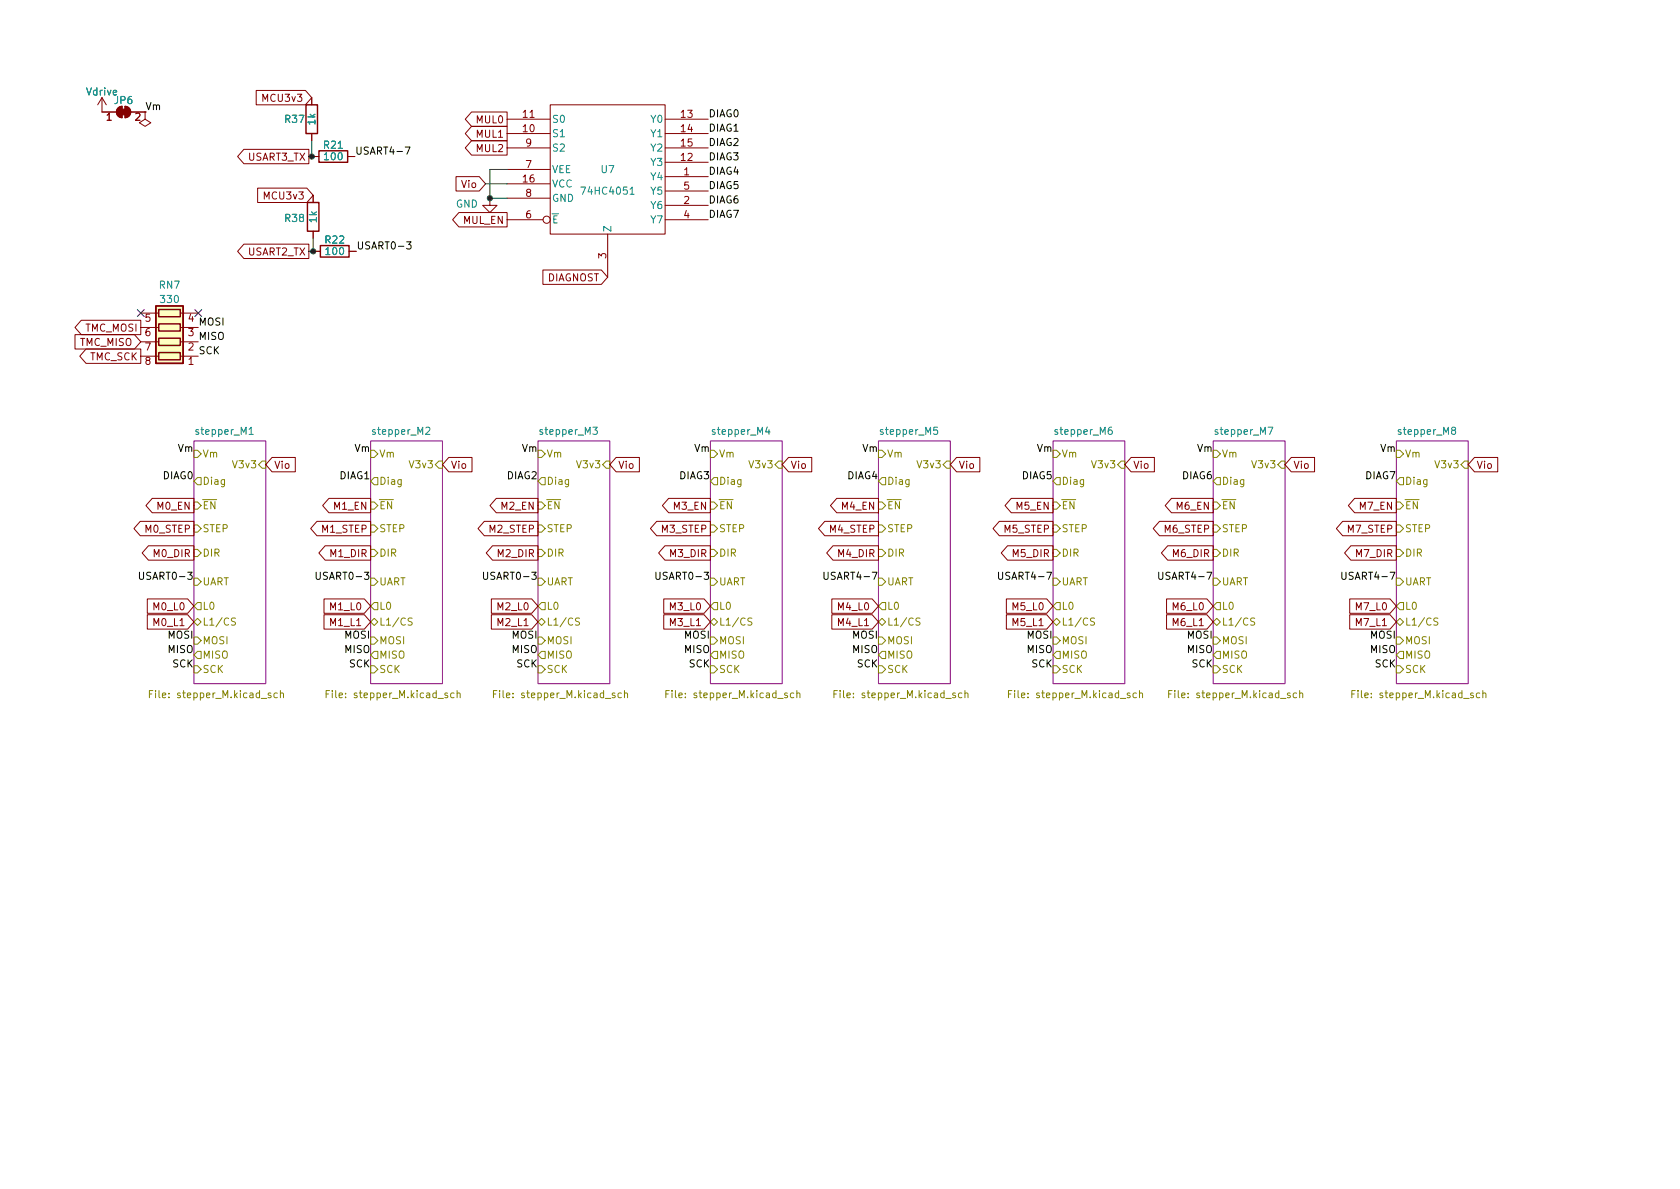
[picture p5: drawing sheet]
<svg xmlns="http://www.w3.org/2000/svg" width="297mm" height="210mm" viewBox="0 0 297 210" stroke-linecap="round" stroke-linejoin="round" font-family="sans-serif">
<g fill="#fff" stroke="#fff" stroke-width=".18">
<path d="M214.5 78h12.7v42.9h-12.7z"/>
<path d="M125.6 78h12.7v42.9h-12.7z"/>
<path d="M155.3 78h12.7v42.9h-12.7z"/>
<path d="M34.3 78h12.7v42.9h-12.7z"/>
<path d="M246.9 78h12.7v42.9h-12.7z"/>
<path d="M186.2 78h12.7v42.9h-12.7z"/>
<path d="M65.5 78h12.7v42.9h-12.7z"/>
<path d="M95.1 78h12.7v42.9h-12.7z"/>
</g>
<path d="M34.3 78h12.7v42.9h-12.7zM65.5 78h12.7v42.9h-12.7zM95.1 78h12.7v42.9h-12.7zM125.6 78h12.7v42.9h-12.7zM155.3 78h12.7v42.9h-12.7zM186.2 78h12.7v42.9h-12.7zM214.5 78h12.7v42.9h-12.7zM246.9 78h12.7v42.9h-12.7z" fill="none" stroke="#840084" stroke-width=".18"/>
<g fill="none" stroke="#848400" stroke-width=".18">
<path d="M34.3 79.6h.6l.7 .7-.7 .6h-.6zM65.5 79.6h.7l.6 .7-.6 .6h-.7zM95.1 79.6h.7l.6 .7-.6 .6h-.7zM125.6 79.6h.6l.7 .7-.7 .6h-.6zM155.3 79.6h.7l.6 .7-.6 .6h-.7zM186.2 79.6h.6l.7 .7-.7 .6h-.6zM214.5 79.6h.6l.7 .7-.7 .6h-.6zM246.9 79.6h.6l.7 .7-.7 .6h-.6zM34.3 88.8h.6l.7 .6-.7 .6h-.6zM34.3 92.8h.6l.7 .7-.7 .6h-.6zM34.3 97.1h.6l.7 .7-.7 .6h-.6zM34.9 84.4h.7v1.3h-.7l-.6-.6z"/>
<path d="M46.4 81.5h.6v1.3h-.6l-.7-.6zM65.5 88.8h.7l.6 .6-.6 .6h-.7zM65.5 92.8h.7l.6 .7-.6 .6h-.7zM65.5 97.1h.7l.6 .7-.6 .6h-.7zM66.2 84.4h.6v1.3h-.6l-.7-.6zM77.6 81.5h.6v1.3h-.6l-.6-.6zM95.1 88.8h.7l.6 .6-.6 .6h-.7zM95.1 92.8h.7l.6 .7-.6 .6h-.7zM95.1 97.1h.7l.6 .7-.6 .6h-.7zM95.8 84.4h.6v1.3h-.6l-.7-.6zM107.2 81.5h.6v1.3h-.6l-.6-.6zM125.6 88.8h.6l.7 .6-.7 .6h-.6z"/>
<path d="M125.6 92.8h.6l.7 .7-.7 .6h-.6zM125.6 97.1h.6l.7 .7-.7 .6h-.6zM126.2 84.4h.7v1.3h-.7l-.6-.6zM137.7 81.5h.6v1.3h-.6l-.7-.6zM155.3 88.8h.7l.6 .6-.6 .6h-.7zM155.3 92.8h.7l.6 .7-.6 .6h-.7zM155.3 97.1h.7l.6 .7-.6 .6h-.7zM156 84.4h.6v1.3h-.6l-.7-.6zM167.4 81.5h.6v1.3h-.6l-.6-.6zM186.2 88.8h.6l.7 .6-.7 .6h-.6zM186.2 92.8h.6l.7 .7-.7 .6h-.6zM186.2 97.1h.6l.7 .7-.7 .6h-.6z"/>
<path d="M186.8 84.4h.7v1.3h-.7l-.6-.6zM198.2 81.5h.7v1.3h-.7l-.6-.6zM214.5 88.8h.6l.7 .6-.7 .6h-.6zM214.5 92.8h.6l.7 .7-.7 .6h-.6zM214.5 97.1h.6l.7 .7-.7 .6h-.6zM215.1 84.4h.7v1.3h-.7l-.6-.6zM226.6 81.5h.6v1.3h-.6l-.7-.6zM246.9 88.8h.6l.7 .6-.7 .6h-.6zM246.9 92.8h.6l.7 .7-.7 .6h-.6zM246.9 97.1h.6l.7 .7-.7 .6h-.6zM247.5 84.4h.7v1.3h-.7l-.6-.6zM259 81.5h.6v1.3h-.6l-.7-.6z"/>
<path d="M34.3 112.6h.6l.7 .7-.7 .6h-.6zM34.3 115.8l.6-.6h.7v1.3h-.7zM34.3 117.7h.6l.7 .7-.7 .6h-.6zM34.3 110l.6-.7 .7 .7-.7 .6zM34.3 102.2h.6l.7 .7-.7 .6h-.6zM34.9 106.5h.7v1.3h-.7l-.6-.6zM41.6 109.3h-.5l-.1 .1v.4l.5 .2 .1 .3-.2 .3-.5-.1M65.5 112.6h.7l.6 .7-.6 .6h-.7zM65.5 117.7h.7l.6 .7-.6 .6h-.7zM65.5 110l.7-.7 .6 .7-.6 .6zM65.5 102.2h.7l.6 .7-.6 .6h-.7zM66.2 115.2h.6v1.3h-.6l-.7-.7z"/>
<path d="M66.2 106.5h.6v1.3h-.6l-.7-.6zM72.9 109.3h-.5l-.2 .1v.4l.6 .2 .1 .3-.3 .3-.5-.1M95.1 112.6h.7l.6 .7-.6 .6h-.7zM95.1 117.7h.7l.6 .7-.6 .6h-.7zM95.1 110l.7-.7 .6 .7-.6 .6zM95.1 102.2h.7l.6 .7-.6 .6h-.7zM95.8 115.2h.6v1.3h-.6l-.7-.7zM95.8 106.5h.6v1.3h-.6l-.7-.6zM102.5 109.3h-.5l-.2 .1v.4l.5 .2 .2 .3-.3 .3-.5-.1M125.6 112.6h.6l.7 .7-.7 .6h-.6zM125.6 117.7h.6l.7 .7-.7 .6h-.6zM125.6 110l.6-.7 .7 .7-.7 .6z"/>
<path d="M125.6 102.2h.6l.7 .7-.7 .6h-.6zM126.2 115.2h.7v1.3h-.7l-.6-.7zM126.2 106.5h.7v1.3h-.7l-.6-.6zM132.9 109.3h-.4l-.2 .1v.4l.5 .2 .1 .3-.2 .3-.5-.1M155.3 112.6h.7l.6 .7-.6 .6h-.7zM155.3 117.7h.7l.6 .7-.6 .6h-.7zM155.3 110l.7-.7 .6 .7-.6 .6zM155.3 102.2h.7l.6 .7-.6 .6h-.7zM156 115.2h.6v1.3h-.6l-.7-.7zM156 106.5h.6v1.3h-.6l-.7-.6zM162.7 109.3h-.5l-.2 .1v.4l.5 .2 .2 .3-.3 .3-.5-.1M186.2 112.6h.6l.7 .7-.7 .6h-.6z"/>
<path d="M186.2 117.7h.6l.7 .7-.7 .6h-.6zM186.2 110l.6-.7 .7 .7-.7 .6zM186.2 102.2h.6l.7 .7-.7 .6h-.6zM186.8 115.2h.7v1.3h-.7l-.6-.7zM186.8 106.5h.7v1.3h-.7l-.6-.6zM193.5 109.3h-.5l-.1 .1v.4l.5 .2 .1 .3-.2 .3-.5-.1M214.5 112.6h.6l.7 .7-.7 .6h-.6zM214.5 117.7h.6l.7 .7-.7 .6h-.6zM214.5 110l.6-.7 .7 .7-.7 .6zM214.5 102.2h.6l.7 .7-.7 .6h-.6zM215.1 115.2h.7v1.3h-.7l-.6-.7zM215.1 106.5h.7v1.3h-.7l-.6-.6z"/>
<path d="M221.8 109.3h-.4l-.2 .1v.4l.5 .2 .1 .3-.2 .3-.5-.1M246.9 112.6h.6l.7 .7-.7 .6h-.6zM246.9 117.7h.6l.7 .7-.7 .6h-.6zM246.9 110l.6-.7 .7 .7-.7 .6zM246.9 102.2h.6l.7 .7-.7 .6h-.6zM247.5 115.2h.7v1.3h-.7l-.6-.7zM247.5 106.5h.7v1.3h-.7l-.6-.6zM254.2 109.3h-.5l-.1 .1v.4l.5 .2 .1 .3-.2 .3-.5-.1M26.4 122.7h.4M27 122.1h-.6v1.3M49 122.6l-.3-.1-.3 .3 .2 .5h.4M49.6 122.7l.2-.2 .3 .1v.8"/>
<path d="M49.6 122.1v1.3M57.7 122.7h.4M58.3 122.1h-.6v1.3M80.3 122.6l-.4-.1-.2 .3 .1 .5h.5M80.8 122.7l.2-.2 .3 .1 .1 .8M80.8 122.1v1.3M87.2 122.7h.5M87.9 122.1h-.7v1.3M109.9 122.6l-.4-.1-.2 .3 .1 .5h.5M110.4 122.7l.2-.2 .3 .1 .1 .8M110.4 122.1v1.3M117.7 122.7h.5"/>
<path d="M118.3 122.1h-.6v1.3M140.3 122.6l-.3-.1-.3 .3 .2 .5h.4M140.9 122.7l.2-.2 .3 .1v.8M140.9 122.1v1.3M147.4 122.7h.5M148.1 122.1h-.7v1.3M170.1 122.6l-.4-.1-.2 .3 .1 .5h.5M170.6 122.7l.2-.2 .3 .1 .1 .8M170.6 122.1v1.3M178.3 122.7h.4M178.9 122.1h-.6v1.3M200.9 122.6l-.3-.1-.3 .3 .1 .5h.5"/>
<path d="M201.5 122.7l.2-.2 .3 .1v.8M201.5 122.1v1.3M206.6 122.7h.5M207.2 122.1h-.6v1.3M229.2 122.6l-.3-.1-.3 .3 .2 .5h.4M229.8 122.7l.2-.2 .3 .1v.8M229.8 122.1v1.3M239 122.7h.4M239.6 122.1h-.6v1.3M261.6 122.6l-.3-.1-.3 .3 .2 .5h.4M262.2 122.7l.2-.2 .3 .1v.8M262.2 122.1v1.3"/>
</g>
<path d="M111.4 34.4h.7M44 75.9l.4-.4v1.3M44 76.8h.8M75.3 75.7l.5-.2 .2 .4-.8 .9h.8M104.8 75.5h.8l-.4 .5 .3 .1v.6l-.1 .1-.6-.1M135.7 75.5l-.3 .9h.7M165.7 75.5h-.6v.6l.2-.1 .4 .1 .1 .2-.1 .4-.1 .1-.5-.1M196.5 75.5l-.3 .1a.85 .85 0 0 0 0 1.2l.4-.1 .1-.4-.3-.3h-.2l-.3 .3M224.2 75.5h.8l-.5 1.3M256.9 76.1l-.3-.3 .1-.1 .2-.2 .3 .1 .1 .4-.5 .1-.2 .2v.3l.3 .2h.3l.2-.2-.1-.4-.2-.1" fill="none" stroke="#008484" stroke-width=".18"/>
<g fill="none" stroke="#840000" stroke-width=".18">
<path d="M18 17.3l-.7 1.2M18 17.3v2.5h2.6M18 17.3l.8 1.2M20.9 19.1l.7-.3v2a1.02 1.02 0 0 1-.9-.6 1.02 1.02 0 0 1 .2-1.1zM22.1 18.8a1.02 1.02 0 0 1 1 1 1.02 1.02 0 0 1-1 1zM23.1 19.8h2.6v1.3l1 .6-1 .6-1.1-.6 1.1-.6M45.3 16h8.7l1.1 1.3-1.1 1.2h-8.7zM55.1 17.3v1.2M83.4 19.8h6.3v2.5h-6.3l-1.1-1.2zM97.3 18.5h20.3v22.9h-20.3zM43.1 26.4h11.5v2.6h-11.5l-1.1-1.3zM45.6 33.3h8.7l1.1 1.2-1.1 1.3h-8.7z"/>
<path d="M55.1 27.7h1.3M55.1 23.6v1.3M55.4 34.5v1.3M61.5 27.7h1.2M80.6 31.2h4.1l1.2 1.3-1.2 1.3h-4.1zM81.1 37.6h8.6v2.5h-8.6l-1.1-1.2zM83.4 24.9h6.3v2.5h-6.3l-1.1-1.2zM83.4 22.3h6.3v2.6h-6.3l-1.1-1.3zM86.6 35v1.3h1.3l-1.3 1.3-1.3-1.3h1.3M89.7 23.6h7.6M89.7 21.1h7.6M89.7 26.2h7.6"/>
<path d="M89.7 32.5h7.6M89.7 38.9h6.3M89.7 30h7.6M89.7 35h7.6M117.6 31.2h7.6M117.6 23.6h7.6M117.6 21.1h7.6M117.6 28.7h7.6M117.6 26.2h7.6M117.6 36.3h7.6M117.6 38.9h7.6M117.6 33.8h7.6"/>
<path d="M13.3 59.2h10.5l1.1 1.2-1.1 1.3h-10.5zM14.4 56.6h10.5v2.6h-10.5l-1.1-1.3zM24.9 57.9h3.2M24.9 55.4h3.2M31.9 57.9h3.2M31.9 55.4h3.2M43.1 43.2h11.5v2.5h-11.5l-1.1-1.3zM55.4 40.9v1.3M55.4 44.4h1.2M61.7 44.4h1.3M96 47.7h10.3l1.1 1.3-1.1 1.3h-10.3zM107.4 41.4v7.6"/>
<path d="M15.2 61.7h9.7v2.6h-9.7l-1.1-1.3zM24.9 63h3.2M24.9 60.4h3.2M31.9 63h3.2M31.9 60.4h3.2M24.8 92.2h9.5v2.5h-9.5l-1.1-1.2zM26.2 96.5h8.1v2.6h-8.1l-1.1-1.3zM26.9 88.1h7.4v2.6h-7.4l-1.1-1.3zM48.1 80.9h4.1v2.5h-4.1l-1.1-1.2zM56 92.2h9.5v2.5h-9.5l-1.1-1.2zM57.5 96.5h8v2.6h-8l-1.1-1.3zM58.2 88.1h7.3v2.6h-7.3l-1.2-1.3z"/>
<path d="M79.3 80.9h4.2v2.5h-4.2l-1.1-1.2zM85.6 92.2h9.5v2.5h-9.5l-1.1-1.2zM87.1 96.5h8v2.6h-8l-1.1-1.3zM87.7 88.1h7.4v2.6h-7.4l-1.1-1.3zM108.9 80.9h4.1v2.5h-4.1l-1.1-1.2zM116.1 92.2h9.5v2.5h-9.5l-1.1-1.2zM117.6 96.5h8v2.6h-8l-1.2-1.3zM118.2 88.1h7.4v2.6h-7.4l-1.1-1.3zM139.4 80.9h4.1v2.5h-4.1l-1.1-1.2zM145.8 92.2h9.5v2.5h-9.5l-1.1-1.2zM147.3 96.5h8v2.6h-8l-1.1-1.3zM147.9 88.1h7.4v2.6h-7.4l-1.1-1.3z"/>
<path d="M169.1 80.9h4.1v2.5h-4.1l-1.1-1.2zM176.7 92.2h9.5v2.5h-9.5l-1.1-1.2zM178.1 96.5h8.1v2.6h-8.1l-1.1-1.3zM178.8 88.1h7.4v2.6h-7.4l-1.1-1.3zM200 80.9h4.1v2.5h-4.1l-1.1-1.2zM205 92.2h9.5v2.5h-9.5l-1.1-1.2zM206.5 96.5h8v2.6h-8l-1.2-1.3zM207.1 88.1h7.4v2.6h-7.4l-1.1-1.3zM228.3 80.9h4.1v2.5h-4.1l-1.1-1.2zM237.4 92.2h9.5v2.5h-9.5l-1.1-1.2zM238.8 96.5h8.1v2.6h-8.1l-1.1-1.3zM239.5 88.1h7.4v2.6h-7.4l-1.1-1.3z"/>
<path d="M260.7 80.9h4.1v2.5h-4.1l-1.1-1.2zM26 105.9h7.2l1.1 1.3-1.1 1.3h-7.2zM26 108.7h7.2l1.1 1.3-1.1 1.2h-7.2zM57.3 105.9h7.1l1.1 1.3-1.1 1.3h-7.1zM57.3 108.7h7.1l1.1 1.3-1.1 1.2h-7.1zM86.9 108.7h7.1l1.1 1.3-1.1 1.2h-7.1zM86.9 105.9h7.1l1.1 1.3-1.1 1.3h-7.1zM117.4 108.7h7.1l1.1 1.3-1.1 1.2h-7.1zM117.4 105.9h7.1l1.1 1.3-1.1 1.3h-7.1zM147.1 108.7h7.1l1.1 1.3-1.1 1.2h-7.1zM147.1 105.9h7.1l1.1 1.3-1.1 1.3h-7.1zM177.9 105.9h7.2l1.1 1.3-1.1 1.3h-7.2z"/>
<path d="M177.9 108.7h7.2l1.1 1.3-1.1 1.2h-7.2zM206.3 108.7h7.1l1.1 1.3-1.1 1.2h-7.1zM206.3 105.9h7.1l1.1 1.3-1.1 1.3h-7.1zM238.6 105.9h7.2l1.1 1.3-1.1 1.3h-7.2zM238.6 108.7h7.2l1.1 1.3-1.1 1.2h-7.2z"/>
<circle cx="96.6" cy="38.9" r=".63"/>
</g>
<path d="M54.1 18.5h2v5.1h-2zM54.4 35.8h2v5.1h-2zM56.4 26.7h5.1v2h-5.1zM27.6 54.1h4.8v10.2h-4.8zM28.1 59.8h3.8v1.3h-3.8zM28.1 57.3h3.8v1.2h-3.8zM28.1 54.7h3.8v1.3h-3.8zM56.6 43.4h5.1v2.1h-5.1zM28.1 62.4h3.8v1.2h-3.8z" fill="none" stroke="#840000" stroke-width=".25"/>
<g fill="#840000" stroke="#840000" stroke-width=".18">
<path d="M21.3 19.3h1.1v1h-1.1z"/>
<path d="M20.9 19.1l.7-.3v2a1.02 1.02 0 0 1-.9-.6 1.02 1.02 0 0 1 .2-1.1z"/>
<path d="M22.1 18.8a1.02 1.02 0 0 1 1 1 1.02 1.02 0 0 1-1 1z"/>
</g>
<path d="M27.6 54.1h4.8v10.2h-4.8z" fill="#ffffc2" stroke="#ffffc2" stroke-width=".18"/>
<path d="M71.6 26h.9l-.6 1.3M71.9 42.8h.8l-.4 .4 .3 .2v.5l-.2 .1-.5-.1M24.7 101.2v1l.2 .3h.2l.3-.3v-1M55.9 101.2v1l.2 .3h.3l.2-.3v-1M85.5 101.2v1l.2 .3h.3l.2-.3v-1M116 101.2v1l.2 .3h.3l.2-.3v-1M145.7 101.2v1l.2 .3h.3l.2-.3v-1M176.6 101.2v1l.2 .3h.2l.3-.3v-1M204.9 101.2v1l.2 .3h.3l.2-.3v-1M237.3 101.2v1l.2 .3h.2l.3-.3v-1" fill="none" stroke="#000" stroke-width=".18"/>
<path d="M55.1 24.9v2.8h-.5M85.9 32.5h3.8M89.7 30h-3.1v5h3.1M55.4 42.2v2.2h-.8" fill="none" stroke="#008400" stroke-width=".18"/>
<path d="M24.3 54.8l1.2 1.2M25.5 54.8l-1.2 1.2M34.4 54.8l1.3 1.2M35.7 54.8l-1.3 1.2" fill="none" stroke="#000084" stroke-width=".18"/>
<g fill="#008400" stroke="#008400" stroke-width=".18">
<circle cx="55.1" cy="27.7" r=".46"/>
<circle cx="86.6" cy="35" r=".46"/>
<circle cx="55.4" cy="44.4" r=".46"/>
</g>
<g font-size="1.8" fill="#008484">
<text x="15.3" y="16.9">Vdrive</text>
<text x="20.3" y="18.4">JP6</text>
<text x="50.4" y="21.7">R37</text>
<text x="55.8" y="22.1" transform="rotate(-90 55.8 22.1)">1k</text>
<text x="97.5" y="21.7">S0</text>
<text x="115.2" y="21.7">Y0</text>
<text x="57.3" y="26.3">R21</text>
<text x="57.5" y="28.3">100</text>
<text x="97.5" y="24.3">S1</text>
<text x="97.5" y="26.8">S2</text>
<text x="115.2" y="29.3">Y3</text>
<text x="115.2" y="24.3">Y1</text>
<text x="115.2" y="26.8">Y2</text>
<text x="97.5" y="33.1">VCC</text>
<text x="97.5" y="30.6">VEE</text>
<text x="97.5" y="35.7">GND</text>
<text x="103.2" y="34.4">74HC4051</text>
<text x="106.3" y="30.6">U7</text>
<text x="115.2" y="31.9">Y4</text>
<text x="115.2" y="34.4">Y5</text>
<text x="50.4" y="39.2">R38</text>
<text x="56" y="39.3" transform="rotate(-90 56 39.3)">1k</text>
<text x="80.6" y="36.7">GND</text>
<text x="97.5" y="39.5">~{E}</text>
<text x="108.1" y="41.1" transform="rotate(-90 108.1 41.1)">Z</text>
<text x="115.2" y="37">Y6</text>
<text x="115.2" y="39.5">Y7</text>
<text x="57.6" y="43">R22</text>
<text x="57.7" y="45.1">100</text>
<text x="28.2" y="51">RN7</text>
<text x="28.5" y="53.6">330</text>
<text x="34.8" y="76.9">stepper_M1</text>
<text x="66" y="76.9">stepper_M2</text>
<text x="95.6" y="76.9">stepper_M3</text>
<text x="126.1" y="76.9">stepper_M4</text>
<text x="155.8" y="76.9">stepper_M5</text>
<text x="186.7" y="76.9">stepper_M6</text>
<text x="215" y="76.9">stepper_M7</text>
<text x="247.4" y="76.9">stepper_M8</text>
</g>
<g font-size="1.8" fill="#840000">
<text x="46.7" y="18">MCU3v3</text>
<text x="18.8" y="21.3">1</text>
<text x="23.9" y="21.3">2</text>
<text x="25.7" y="19.5">Vm</text>
<text x="84.4" y="21.8">MUL0</text>
<text x="92.5" y="23.4">10</text>
<text x="92.5" y="20.8">11</text>
<text x="120.4" y="20.8">13</text>
<text x="120.4" y="23.4">14</text>
<text x="43.8" y="28.4">USART3_TX</text>
<text x="84.4" y="26.9">MUL2</text>
<text x="84.4" y="24.3">MUL1</text>
<text x="93" y="29.7">7</text>
<text x="93" y="25.9">9</text>
<text x="120.4" y="28.4">12</text>
<text x="120.4" y="25.9">15</text>
<text x="47" y="35.3">MCU3v3</text>
<text x="81.7" y="33.2">Vio</text>
<text x="92.5" y="32.3">16</text>
<text x="93" y="34.8">8</text>
<text x="120.9" y="31">1</text>
<text x="120.9" y="33.5">5</text>
<text x="81.9" y="39.6">MUL_EN</text>
<text x="93" y="38.6">6</text>
<text x="120.9" y="36.1">2</text>
<text x="120.9" y="38.6">4</text>
<text x="43.8" y="45.2">USART2_TX</text>
<text x="107.2" y="45.7" transform="rotate(-90 107.2 45.7)">3</text>
<text x="96.7" y="49.7">DIAGNOST</text>
<text x="15.1" y="58.6">TMC_MOSI</text>
<text x="25.7" y="56.9">5</text>
<text x="25.7" y="59.4">6</text>
<text x="33.3" y="59.4">3</text>
<text x="33.3" y="56.9">4</text>
<text x="14.1" y="61.2">TMC_MISO</text>
<text x="15.9" y="63.7">TMC_SCK</text>
<text x="25.7" y="62">7</text>
<text x="25.7" y="64.5">8</text>
<text x="33.3" y="64.5">1</text>
<text x="33.3" y="62">2</text>
<text x="48.4" y="82.9">Vio</text>
<text x="79.7" y="82.9">Vio</text>
<text x="109.3" y="82.9">Vio</text>
<text x="139.7" y="82.9">Vio</text>
<text x="169.4" y="82.9">Vio</text>
<text x="200.3" y="82.9">Vio</text>
<text x="228.6" y="82.9">Vio</text>
<text x="261" y="82.9">Vio</text>
<text x="25.8" y="94.2">M0_STEP</text>
<text x="27.9" y="90.1">M0_EN</text>
<text x="57" y="94.2">M1_STEP</text>
<text x="59.2" y="90.1">M1_EN</text>
<text x="86.6" y="94.2">M2_STEP</text>
<text x="88.7" y="90.1">M2_EN</text>
<text x="117.1" y="94.2">M3_STEP</text>
<text x="119.2" y="90.1">M3_EN</text>
<text x="146.8" y="94.2">M4_STEP</text>
<text x="148.9" y="90.1">M4_EN</text>
<text x="177.6" y="94.2">M5_STEP</text>
<text x="179.8" y="90.1">M5_EN</text>
<text x="206" y="94.2">M6_STEP</text>
<text x="208.1" y="90.1">M6_EN</text>
<text x="238.4" y="94.2">M7_STEP</text>
<text x="240.5" y="90.1">M7_EN</text>
<text x="27.3" y="98.5">M0_DIR</text>
<text x="58.6" y="98.5">M1_DIR</text>
<text x="88.2" y="98.5">M2_DIR</text>
<text x="118.6" y="98.5">M3_DIR</text>
<text x="148.4" y="98.5">M4_DIR</text>
<text x="179.2" y="98.5">M5_DIR</text>
<text x="207.5" y="98.5">M6_DIR</text>
<text x="239.9" y="98.5">M7_DIR</text>
<text x="27.4" y="107.9">M0_L0</text>
<text x="58.6" y="107.9">M1_L0</text>
<text x="88.2" y="107.9">M2_L0</text>
<text x="118.7" y="107.9">M3_L0</text>
<text x="148.4" y="107.9">M4_L0</text>
<text x="179.2" y="107.9">M5_L0</text>
<text x="207.6" y="107.9">M6_L0</text>
<text x="240" y="107.9">M7_L0</text>
<text x="27.4" y="110.7">M0_L1</text>
<text x="58.6" y="110.7">M1_L1</text>
<text x="88.2" y="110.7">M2_L1</text>
<text x="118.7" y="110.7">M3_L1</text>
<text x="148.4" y="110.7">M4_L1</text>
<text x="179.2" y="110.7">M5_L1</text>
<text x="207.6" y="110.7">M6_L1</text>
<text x="240" y="110.7">M7_L1</text>
</g>
<g font-size="1.8">
<text x="125.2" y="20.7">DIAG0</text>
<text x="125.2" y="23.3">DIAG1</text>
<text x="62.7" y="27.3">USART4-7</text>
<text x="125.2" y="28.3">DIAG3</text>
<text x="125.2" y="25.8">DIAG2</text>
<text x="125.2" y="36">DIAG6</text>
<text x="125.2" y="33.4">DIAG5</text>
<text x="125.2" y="30.9">DIAG4</text>
<text x="125.2" y="38.5">DIAG7</text>
<text x="63" y="44.1">USART0-3</text>
<text x="35.1" y="57.6">MOSI</text>
<text x="35.1" y="60.1">MISO</text>
<text x="35.1" y="62.6">SCK</text>
<text x="31.5" y="79.9">Vm</text>
<text x="62.8" y="79.9">Vm</text>
<text x="92.4" y="79.9">Vm</text>
<text x="122.9" y="79.9">Vm</text>
<text x="152.6" y="79.9">Vm</text>
<text x="183.4" y="79.9">Vm</text>
<text x="211.8" y="79.9">Vm</text>
<text x="244.1" y="79.9">Vm</text>
<text x="28.9" y="84.7">DIAG0</text>
<text x="60.1" y="84.7">DIAG1</text>
<text x="89.7" y="84.7">DIAG2</text>
<text x="120.2" y="84.7">DIAG3</text>
<text x="149.9" y="84.7">DIAG4</text>
<text x="180.8" y="84.7">DIAG5</text>
<text x="209.1" y="84.7">DIAG6</text>
<text x="241.5" y="84.7">DIAG7</text>
<text x="25.6" y="102.5">USART0-3</text>
<text x="56.9" y="102.5">USART0-3</text>
<text x="86.5" y="102.5">USART0-3</text>
<text x="117" y="102.5">USART0-3</text>
<text x="146.7" y="102.5">USART4-7</text>
<text x="177.5" y="102.5">USART4-7</text>
<text x="205.9" y="102.5">USART4-7</text>
<text x="238.2" y="102.5">USART4-7</text>
<text x="29.8" y="112.9">MOSI</text>
<text x="61" y="112.9">MOSI</text>
<text x="90.6" y="112.9">MOSI</text>
<text x="121.1" y="112.9">MOSI</text>
<text x="150.8" y="112.9">MOSI</text>
<text x="181.7" y="112.9">MOSI</text>
<text x="210" y="112.9">MOSI</text>
<text x="242.4" y="112.9">MOSI</text>
<text x="29.8" y="115.5">MISO</text>
<text x="30.6" y="118">SCK</text>
<text x="61" y="115.5">MISO</text>
<text x="61.8" y="118">SCK</text>
<text x="90.6" y="115.5">MISO</text>
<text x="91.4" y="118">SCK</text>
<text x="121.1" y="115.5">MISO</text>
<text x="121.9" y="118">SCK</text>
<text x="150.8" y="115.5">MISO</text>
<text x="151.6" y="118">SCK</text>
<text x="181.7" y="115.5">MISO</text>
<text x="182.4" y="118">SCK</text>
<text x="210" y="115.5">MISO</text>
<text x="210.8" y="118">SCK</text>
<text x="242.4" y="115.5">MISO</text>
<text x="243.2" y="118">SCK</text>
</g>
<g font-size="1.8" fill="#848400">
<text x="35.8" y="80.9">Vm</text>
<text x="41.4" y="82.8">V3v3</text>
<text x="67" y="80.9">Vm</text>
<text x="72.6" y="82.8">V3v3</text>
<text x="96.6" y="80.9">Vm</text>
<text x="102.2" y="82.8">V3v3</text>
<text x="127.1" y="80.9">Vm</text>
<text x="132.7" y="82.8">V3v3</text>
<text x="156.8" y="80.9">Vm</text>
<text x="162.4" y="82.8">V3v3</text>
<text x="187.6" y="80.9">Vm</text>
<text x="193.3" y="82.8">V3v3</text>
<text x="216" y="80.9">Vm</text>
<text x="221.6" y="82.8">V3v3</text>
<text x="248.3" y="80.9">Vm</text>
<text x="254" y="82.8">V3v3</text>
<text x="35.8" y="85.7">Diag</text>
<text x="67" y="85.7">Diag</text>
<text x="96.6" y="85.7">Diag</text>
<text x="127.1" y="85.7">Diag</text>
<text x="156.8" y="85.7">Diag</text>
<text x="187.6" y="85.7">Diag</text>
<text x="216" y="85.7">Diag</text>
<text x="248.3" y="85.7">Diag</text>
<text x="35.8" y="90">~{EN}</text>
<text x="35.8" y="94.1">STEP</text>
<text x="67" y="90">~{EN}</text>
<text x="67" y="94.1">STEP</text>
<text x="96.6" y="90">~{EN}</text>
<text x="96.6" y="94.1">STEP</text>
<text x="127.1" y="90">~{EN}</text>
<text x="127.1" y="94.1">STEP</text>
<text x="156.8" y="90">~{EN}</text>
<text x="156.8" y="94.1">STEP</text>
<text x="187.6" y="90">~{EN}</text>
<text x="187.6" y="94.1">STEP</text>
<text x="216" y="90">~{EN}</text>
<text x="216" y="94.1">STEP</text>
<text x="248.3" y="90">~{EN}</text>
<text x="248.3" y="94.1">STEP</text>
<text x="35.8" y="98.4">DIR</text>
<text x="67" y="98.4">DIR</text>
<text x="96.6" y="98.4">DIR</text>
<text x="127.1" y="98.4">DIR</text>
<text x="156.8" y="98.4">DIR</text>
<text x="187.6" y="98.4">DIR</text>
<text x="216" y="98.4">DIR</text>
<text x="248.3" y="98.4">DIR</text>
<text x="35.8" y="103.5">UART</text>
<text x="35.8" y="107.8">L0</text>
<text x="67" y="103.5">UART</text>
<text x="67" y="107.8">L0</text>
<text x="96.6" y="103.5">UART</text>
<text x="96.6" y="107.8">L0</text>
<text x="127.1" y="103.5">UART</text>
<text x="127.1" y="107.8">L0</text>
<text x="156.8" y="103.5">UART</text>
<text x="156.8" y="107.8">L0</text>
<text x="187.6" y="103.5">UART</text>
<text x="187.6" y="107.8">L0</text>
<text x="216" y="103.5">UART</text>
<text x="216" y="107.8">L0</text>
<text x="248.3" y="103.5">UART</text>
<text x="248.3" y="107.8">L0</text>
<text x="35.8" y="113.9">MOSI</text>
<text x="35.8" y="110.6">L1/CS</text>
<text x="67" y="113.9">MOSI</text>
<text x="67" y="110.6">L1/CS</text>
<text x="96.6" y="113.9">MOSI</text>
<text x="96.6" y="110.6">L1/CS</text>
<text x="127.1" y="113.9">MOSI</text>
<text x="127.1" y="110.6">L1/CS</text>
<text x="156.8" y="113.9">MOSI</text>
<text x="156.8" y="110.6">L1/CS</text>
<text x="187.6" y="113.9">MOSI</text>
<text x="187.6" y="110.6">L1/CS</text>
<text x="216" y="113.9">MOSI</text>
<text x="216" y="110.6">L1/CS</text>
<text x="248.3" y="113.9">MOSI</text>
<text x="248.3" y="110.6">L1/CS</text>
<text x="35.8" y="116.5">MISO</text>
<text x="35.8" y="119">SCK</text>
<text x="67" y="116.5">MISO</text>
<text x="67" y="119">SCK</text>
<text x="96.6" y="116.5">MISO</text>
<text x="96.6" y="119">SCK</text>
<text x="127.1" y="116.5">MISO</text>
<text x="127.1" y="119">SCK</text>
<text x="156.8" y="116.5">MISO</text>
<text x="156.8" y="119">SCK</text>
<text x="187.6" y="116.5">MISO</text>
<text x="187.6" y="119">SCK</text>
<text x="216" y="116.5">MISO</text>
<text x="216" y="119">SCK</text>
<text x="248.3" y="116.5">MISO</text>
<text x="248.3" y="119">SCK</text>
<text x="27.3" y="123.4">File: stepper_M.kicad_sch</text>
<text x="58.5" y="123.4">File: stepper_M.kicad_sch</text>
<text x="88.1" y="123.4">File: stepper_M.kicad_sch</text>
<text x="118.6" y="123.4">File: stepper_M.kicad_sch</text>
<text x="148.3" y="123.4">File: stepper_M.kicad_sch</text>
<text x="179.2" y="123.4">File: stepper_M.kicad_sch</text>
<text x="207.5" y="123.4">File: stepper_M.kicad_sch</text>
<text x="239.9" y="123.4">File: stepper_M.kicad_sch</text>
</g>
</svg>
